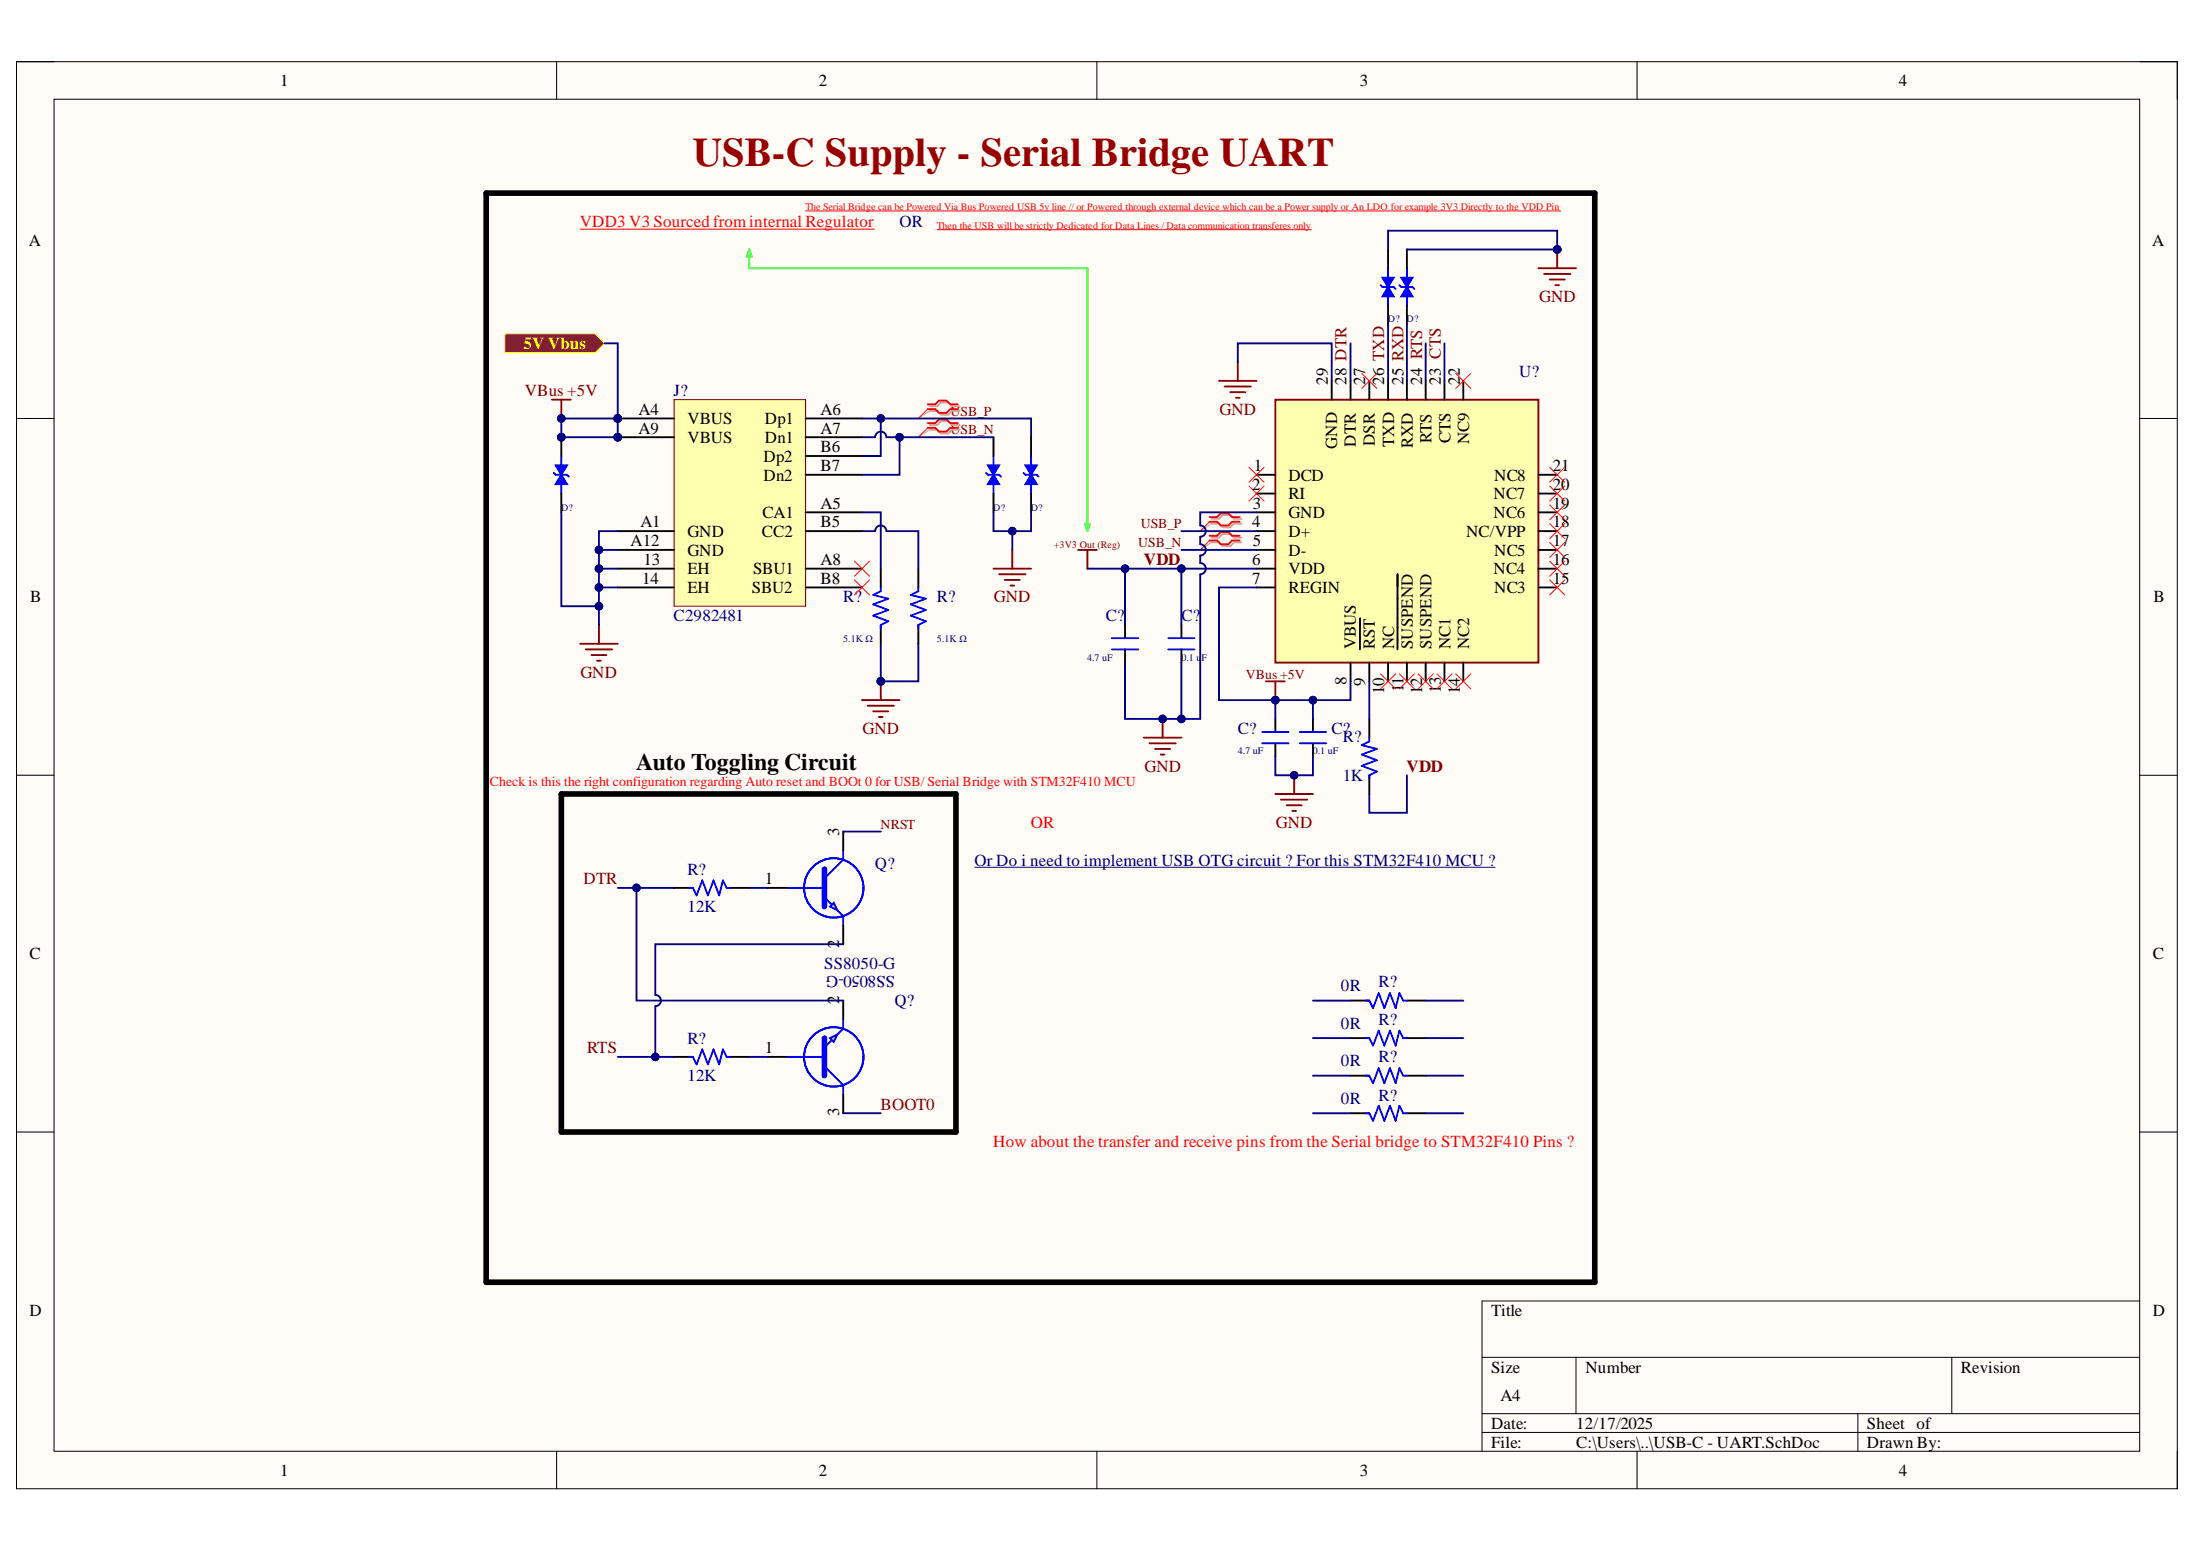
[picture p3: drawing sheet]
<svg xmlns="http://www.w3.org/2000/svg" width="297mm" height="210mm" viewBox="0 0 297 210" stroke-linecap="round" stroke-linejoin="round" font-family="sans-serif">
<path d="M2.2 8.4h292.4v193.1h-292.4z" fill-rule="evenodd" fill="#fffcf8"/>
<path d="M2.2 8.4h292.4v193.1h-292.4z" fill="none" stroke="#000" stroke-width=".14"/>
<path d="M7.3 13.4h282.3v183h-282.3z" fill-rule="evenodd" fill="#fffcf8"/>
<g fill="none" stroke="#000" stroke-width=".14">
<path d="M2.2 8.3h5.1M7.3 13.4h282.3v183h-282.3zM75.3 8.3v5.1M148.4 8.3v5.1M221.5 8.4v5M289.6 8.4h5v5M2.2 56.6h5.1M289.6 56.6h5M2.2 104.9h5.1M289.6 104.9h5M2.2 153.2h5.1M289.6 153.2h5"/>
<path d="M289.6 176.1h-89v20.3M75.3 196.4v5.1M148.4 196.4v5.1M200.6 183.7h89M200.6 191.3h89M200.6 193.9h89M213.3 183.7v7.6M221.5 196.4v5.1M251.4 191.3v5.1M264.1 183.7v7.6M294.6 196.4v5.1"/>
</g>
<path d="M91.2 54.1h17.8v27.9h-17.8z" fill-rule="evenodd" fill="#ffffb0"/>
<path d="M91.2 54.1h17.8v27.9h-17.8z" fill="none" stroke="#800000" stroke-width=".14"/>
<g fill="none" stroke="#000" stroke-width=".25">
<path d="M83.6 56.6h7.6M83.6 59.2h7.6M109 56.6h7.6M109 59.2h7.6M83.6 79.5h7.6M83.6 77h7.6M83.6 74.4h7.6M83.6 71.9h7.6M109 79.5h7.6M109 77h7.6M109 71.9h7.6M109 69.3h7.6"/>
<path d="M109 64.3h7.6M109 61.7h7.6"/>
</g>
<path d="M74.7 54.1h2.5M76 54.1v2.5M78.5 87.1h5.1M79.3 87.9h3.5M80 88.6h2.1M80.8 89.4h.5M81.1 84.6v2.5" fill="none" stroke="#800000" stroke-width=".25"/>
<circle cx="76" cy="56.6" r=".51" fill="#000080"/>
<circle cx="76" cy="56.6" r=".51" fill="none" stroke="#000080" stroke-width=".14"/>
<path d="M172.6 54.1h35.6v35.6h-35.6z" fill-rule="evenodd" fill="#ffffb0"/>
<path d="M172.6 54.1h35.6v35.6h-35.6zM116.6 94.7h5.1M117.4 95.5h3.6M118.2 96.3h2M118.9 97h.5M119.2 92.2v2.5" fill="none" stroke="#800000" stroke-width=".25"/>
<g fill="none" stroke="#000" stroke-width=".25">
<path d="M180.2 51.5v2.6M182.8 51.5v2.6M185.3 51.5v2.6M187.8 51.5v2.6M190.4 51.5v2.6M192.9 51.5v2.6M195.5 51.5v2.6M198 51.5v2.6M119.2 77v2.5M124.3 77v2.5M170 64.3h2.6M170 66.8h2.6"/>
<path d="M170 69.3h2.6M170 71.9h2.6M170 74.4h2.6M170 77h2.6M170 79.5h2.6M189.1 77.7v10.2M208.2 64.3h2.5M208.2 66.8h2.5M208.2 71.9h2.5M208.2 74.4h2.5M208.2 77h2.5M208.2 79.5h2.5"/>
<path d="M208.2 69.3h2.5M182.8 89.7v2.5M184 83.7v4.2M185.3 89.7v2.5M187.8 89.7v2.5M190.4 89.7v2.5M192.9 89.7v2.5M195.5 89.7v2.5M198 89.7v2.5"/>
</g>
<path d="M119.2 79.5v.5l-1 .5 2 .5-2 .8 2 .8-2 .7M124.3 79.5v.5l-1 .5 2 .5-2 .8 2 .8-2 .7" fill="none" stroke="#00f" stroke-width=".25"/>
<path d="M115.6 75.9l2.1 2.1M115.6 78.5l2.1 2M117.7 75.9l-2.1 2.1M117.7 78.5l-2.1 2" fill="none" stroke="#f00" stroke-width=".14"/>
<circle cx="119.2" cy="92.2" r=".51" fill="#000080"/>
<circle cx="119.2" cy="92.2" r=".51" fill="none" stroke="#000080" stroke-width=".14"/>
<g fill="none" stroke="#f00" stroke-width=".14">
<path d="M197 50.5l2 2.1M199 50.5l-2 2.1M209.7 63.2l2.1 2.1M209.7 65.8l2.1 2M209.7 68.3l2.1 2.1M209.7 70.9l2.1 2M209.7 73.4l2.1 2M209.7 75.9l2.1 2.1M209.7 78.5l2.1 2M211.8 63.2l-2.1 2.1M211.8 65.8l-2.1 2M211.8 68.3l-2.1 2.1"/>
<path d="M211.8 70.9l-2.1 2M211.8 73.4l-2.1 2M211.8 75.9l-2.1 2.1M211.8 78.5l-2.1 2M186.8 91.2l2.1 2M188.9 91.2l-2.1 2M194.5 91.2l2 2M196.5 91.2l-2 2M197 91.2l2 2M199 91.2l-2 2"/>
</g>
<path d="M152.2 84.6v1.8M152.2 87.9v1.8M159.9 84.6v1.8M159.9 87.9v1.8" fill="none" stroke="#000" stroke-width=".25"/>
<path d="M150.5 87.9h3.5M150.5 86.4h3.5M158.1 87.9h3.6M158.1 86.4h3.6" fill="none" stroke="#00f" stroke-width=".25"/>
<path d="M154.8 99.8h5.1M157.3 97.3v2.5M155.6 100.6h3.5M156.3 101.4h2M157.1 102.1h.5" fill="none" stroke="#800000" stroke-width=".25"/>
<circle cx="157.3" cy="97.3" r=".51" fill="#000080"/>
<circle cx="157.3" cy="97.3" r=".51" fill="none" stroke="#000080" stroke-width=".14"/>
<path d="M171.3 92.2h2.6M172.6 92.2v2.5" fill="none" stroke="#800000" stroke-width=".25"/>
<circle cx="172.6" cy="94.7" r=".51" fill="#000080"/>
<circle cx="172.6" cy="94.8" r=".51" fill="none" stroke="#000080" stroke-width=".14"/>
<path d="M145.9 74.4h2.5M147.2 74.4v2.6M172.6 107.5h5.1M173.3 108.2h3.6M174.1 109h2.1M174.9 109.7h.5M175.1 104.9v2.6" fill="none" stroke="#800000" stroke-width=".25"/>
<path d="M172.6 97.3v1.8M177.7 97.3v1.8M172.6 100.6v1.8M177.7 100.6v1.8" fill="none" stroke="#000" stroke-width=".25"/>
<path d="M170.8 99.1h3.6M175.9 99.1h3.6M170.8 100.6h3.6M175.9 100.6h3.6" fill="none" stroke="#00f" stroke-width=".25"/>
<circle cx="175.1" cy="104.9" r=".51" fill="#000080"/>
<circle cx="175.1" cy="104.9" r=".51" fill="none" stroke="#000080" stroke-width=".14"/>
<path d="M184.3 50.5l2 2.1M186.3 50.5l-2 2.1M169 63.2l2.1 2.1M169 65.8l2.1 2M171.1 63.2l-2.1 2.1M171.1 65.8l-2.1 2M189.4 91.2l2 2M191.4 91.2l-2 2M191.9 91.2l2 2M193.9 91.2l-2 2" fill="none" stroke="#f00" stroke-width=".14"/>
<path d="M182.8 135.4h2.5M190.4 135.4h2.5M182.8 140.5h2.5M182.8 145.6h2.5M182.8 150.7h2.5M190.4 140.5h2.5M190.4 145.6h2.5M190.4 150.7h2.5" fill="none" stroke="#000" stroke-width=".25"/>
<g fill="none" stroke="#00f" stroke-width=".25">
<path d="M114.1 115.1v1.3l-2.5 2.5M111.6 121.4l2.5 2.6v1.2M184.8 135.4h.5l.5 1 .8-2 .7 2 .8-2 .8 2 .5-2 .5 1h.5M184.8 140.5h.5l.5 1 .8-2 .7 2 .8-2 .8 2 .5-2 .5 1h.5M184.8 145.6h.5l.5 1 .8-2 .7 2 .8-2 .8 2 .5-2 .5 1h.5M184.8 150.7h.5l.5 1 .8-2.1 .7 2.1 .8-2.1 .8 2.1 .5-2.1 .5 1.1h.5"/>
<circle cx="112.8" cy="120.2" r="4"/>
</g>
<path d="M111.6 117.6v5.1" fill="none" stroke="#00f" stroke-width=".76"/>
<path d="M112.3 122.7l.5-.5 .5 1z" fill="#c0c0c0"/>
<g fill="none" stroke="#00f" stroke-width=".25">
<path d="M93.3 120.2h.5l.5 1 .7-2.1 .8 2.1 .8-2.1 .7 2.1 .5-2.1 .5 1.1h.6M106.5 120.2h5.1M112.3 122.7l.5-.5 .5 1zM114.1 138v1.2l-2.5 2.6M93.3 143h.5l.5 1 .7-2 .8 2 .8-2 .7 2 .5-2 .5 1h.6M111.6 144.3l2.5 2.5v1.3"/>
<circle cx="112.8" cy="143" r="4"/>
</g>
<path d="M114.1 112.5v2.6M91.2 120.2h2.6M98.9 120.2h2.5M103.9 120.2h2.6M114.1 125.2v2.6M91.2 143h2.6M98.9 143h2.5" fill="none" stroke="#000" stroke-width=".25"/>
<path d="M111.6 140.5v5.1" fill="none" stroke="#00f" stroke-width=".76"/>
<path d="M112.3 140.5l1-.5-.5 1z" fill="#c0c0c0"/>
<path d="M138.5 64l.3 .3h1.5l.3 .2M139.5 61.7v1.3M139.5 65.5v1.3M106.5 143h5.1M112.3 140.5l1-.5-.5 1z" fill="none" stroke="#00f" stroke-width=".25"/>
<path d="M114.1 135.4v2.6M103.9 143h2.6M114.1 148.1v2.6" fill="none" stroke="#000" stroke-width=".25"/>
<path d="M139.5 64.3l.8 1.2h-1.5z" fill="#00f"/>
<path d="M139.5 64.3l.8 1.2h-1.5z" fill="none" stroke="#00f" stroke-width=".25"/>
<path d="M138.8 63h1.5l-.8 1.3z" fill="#00f"/>
<path d="M133.4 64l.3 .3h1.5l.3 .2M134.4 61.7v1.3M134.4 65.5v1.3M138.8 63h1.5l-.8 1.3z" fill="none" stroke="#00f" stroke-width=".25"/>
<path d="M139.5 59.2v2.5M139.5 66.8v2.5" fill="none" stroke="#000" stroke-width=".25"/>
<path d="M134.4 64.3l.8 1.2h-1.5z" fill="#00f"/>
<path d="M134.4 64.3l.8 1.2h-1.5z" fill="none" stroke="#00f" stroke-width=".25"/>
<path d="M133.7 63h1.5l-.8 1.3z" fill="#00f"/>
<path d="M74.9 64l.3 .3h1.5l.3 .2M76 61.7v1.3M76 65.5v1.3M133.7 63h1.5l-.8 1.3z" fill="none" stroke="#00f" stroke-width=".25"/>
<path d="M134.4 59.2v2.5M134.4 66.8v2.5" fill="none" stroke="#000" stroke-width=".25"/>
<path d="M134.4 77h5.1M135.2 77.7h3.6M136 78.5h2M136.7 79.2h.5M137 74.4v2.6" fill="none" stroke="#800000" stroke-width=".25"/>
<path d="M76 64.3l.7 1.2h-1.5z" fill="#00f"/>
<path d="M76 64.3l.7 1.2h-1.5z" fill="none" stroke="#00f" stroke-width=".25"/>
<path d="M75.2 63h1.5l-.7 1.3z" fill="#00f"/>
<path d="M75.2 63h1.5l-.7 1.3z" fill="none" stroke="#00f" stroke-width=".25"/>
<path d="M76 66.8v2.5" fill="none" stroke="#000" stroke-width=".25"/>
<path d="M125.8 55h1l.5-.5h1l.6 .5h1M125.8 55.6h1l.5 .5h1l.6-.5h1M125.8 57.5h1l.5-.5h1l.6 .5h1M125.8 58.2h1l.5 .5h1l.6-.5h1M163.9 70.2h1.1l.5-.5h1l.5 .5h1M163.9 70.9h1.1l.5 .5h1l.5-.5h1M163.9 72.8h1.1l.5-.5h1l.5 .5h1M163.9 73.4h1.1l.5 .5h1l.5-.5h1" fill="none" stroke="#d0a19e" stroke-width=".25"/>
<path d="M125.8 55.6l-1.5 1M125.8 58.2l-1.5 1M163.9 70.9l-1.5 1M163.9 73.4l-1.5 1" fill="none" stroke="#d0a19e" stroke-width=".14"/>
<path d="M125.5 54.7h1.1l.5-.5h1l.5 .5h1M125.5 55.4h1.1l.5 .5h1l.5-.5h1M125.5 57.3h1.1l.5-.5h1l.5 .5h1M125.5 57.9h1.1l.5 .5h1l.5-.5h1M163.7 70h1l.5-.5h1l.5 .5h1.1M163.7 70.6h1l.5 .5h1l.5-.5h1.1M163.7 72.5h1l.5-.5h1l.5 .5h1.1M163.7 73.1h1l.5 .6h1l.5-.6h1.1" fill="none" stroke="#f00" stroke-width=".25"/>
<path d="M125.5 55.4l-1.2 1.2M125.5 57.9l-1.2 1.3M163.7 70.6l-1.3 1.3M163.7 73.1l-1.3 1.3" fill="none" stroke="#f00" stroke-width=".14"/>
<path d="M165 51.5h5M165.7 52.3h3.6M166.5 53.1h2M167.2 53.8h.6M167.5 49v2.5" fill="none" stroke="#800000" stroke-width=".25"/>
<path d="M65.8 26.1h150v147.4h-150z" fill="none" stroke="#000" stroke-width=".76"/>
<path d="M68.3 45.2h12.3l1.2 1.3-1.2 1.2h-12.3z" fill-rule="evenodd" fill="#741b47"/>
<path d="M68.3 45.2h12.3l1.2 1.3-1.2 1.2h-12.3z" fill="none" stroke="#ff0" stroke-width=".14"/>
<path d="M78.5 31h39.8M109 28.5h102.2M126.8 31.1h50.6" fill="none" stroke="#f00" stroke-width=".14"/>
<path d="M101.4 33.8v2.5h45.8v35.6M101.4 33.8l-.3 1M101.4 33.8l.3 1M146.8 70.9l.4 1M147.5 70.9l-.3 1" fill="none" stroke="#0f0" stroke-width=".25"/>
<path d="M185.3 97.3v2.5" fill="none" stroke="#000" stroke-width=".25"/>
<path d="M186.8 38.6l.3 .2h1.5l.3 .3M187.8 36.3v1.3M187.8 40.1v1.3M185.3 99.8v.5l-1 .6 2 .5-2 .7 2 .8-2 .7" fill="none" stroke="#00f" stroke-width=".25"/>
<path d="M76 107.5h53.4v45.7h-53.4z" fill="none" stroke="#000" stroke-width=".76"/>
<path d="M187.8 38.8l.8 1.3h-1.5z" fill="#00f"/>
<path d="M187.8 38.8l.8 1.3h-1.5z" fill="none" stroke="#00f" stroke-width=".25"/>
<path d="M187.1 37.6h1.5l-.8 1.2z" fill="#00f"/>
<path d="M187.1 37.6h1.5l-.8 1.2zM189.4 38.6l.2 .2h1.6l.2 .3M190.4 36.3v1.3M190.4 40.1v1.3" fill="none" stroke="#00f" stroke-width=".25"/>
<path d="M187.8 33.8v2.5M187.8 41.4v2.5" fill="none" stroke="#000" stroke-width=".25"/>
<path d="M190.4 38.8l.8 1.3h-1.6z" fill="#00f"/>
<path d="M190.4 38.8l.8 1.3h-1.6z" fill="none" stroke="#00f" stroke-width=".25"/>
<path d="M189.6 37.6h1.6l-.8 1.2z" fill="#00f"/>
<path d="M189.6 37.6h1.6l-.8 1.2z" fill="none" stroke="#00f" stroke-width=".25"/>
<path d="M190.4 33.8v2.5M190.4 41.4v2.5" fill="none" stroke="#000" stroke-width=".25"/>
<path d="M208.2 36.3h5.1M208.9 37.1h3.6M209.7 37.8h2.1M210.5 38.6h.5M210.7 33.8v2.5" fill="none" stroke="#800000" stroke-width=".25"/>
<circle cx="210.7" cy="33.8" r=".51" fill="#000080"/>
<g fill="none" stroke="#000080" stroke-width=".14">
<path d="M131.9 117.4h70.4"/>
<circle cx="210.7" cy="33.8" r=".51"/>
</g>
<path d="M124.3 87.1v5.1h-5.1" fill="none" stroke="#000080" stroke-width=".25"/>
<circle cx="119.2" cy="92.2" r=".51" fill="#000080"/>
<circle cx="119.2" cy="92.2" r=".51" fill="none" stroke="#000080" stroke-width=".14"/>
<path d="M182.8 46.5v5M192.9 46.5v5M195.5 46.5v5M114.1 112.5h5.1M86.1 120.2v15.2h28M101.4 120.2h2.5M101.4 143h2.5M114.1 150.7h5.1" fill="none" stroke="#000080" stroke-width=".25"/>
<circle cx="86.1" cy="120.2" r=".51" fill="#000080"/>
<circle cx="86.1" cy="120.2" r=".51" fill="none" stroke="#000080" stroke-width=".14"/>
<path d="M114.1 127.8h-25.4v6.8a.76 .76 0 0 1 .7 .8 .76 .76 0 0 1-.7 .8v6.8" fill="none" stroke="#000080" stroke-width=".25"/>
<circle cx="88.7" cy="143" r=".51" fill="#000080"/>
<circle cx="88.7" cy="143" r=".51" fill="none" stroke="#000080" stroke-width=".14"/>
<path d="M83.6 143h7.6" fill="none" stroke="#000080" stroke-width=".25"/>
<circle cx="88.7" cy="143" r=".51" fill="#000080"/>
<circle cx="88.7" cy="143" r=".51" fill="none" stroke="#000080" stroke-width=".14"/>
<path d="M83.6 120.2h7.6" fill="none" stroke="#000080" stroke-width=".25"/>
<circle cx="86.1" cy="120.2" r=".51" fill="#000080"/>
<circle cx="86.1" cy="120.2" r=".51" fill="none" stroke="#000080" stroke-width=".14"/>
<path d="M116.6 56.6h2.6v5.1h-2.6M192.9 135.4h5.1M177.7 140.5h5.1M177.7 145.6h5.1M177.7 150.7h5.1M192.9 145.6h5.1M192.9 150.7h5.1" fill="none" stroke="#000080" stroke-width=".25"/>
<circle cx="119.2" cy="56.6" r=".51" fill="#000080"/>
<circle cx="119.2" cy="56.6" r=".51" fill="none" stroke="#000080" stroke-width=".14"/>
<path d="M119.2 56.6h20.3v2.6" fill="none" stroke="#000080" stroke-width=".25"/>
<circle cx="119.2" cy="56.6" r=".51" fill="#000080"/>
<circle cx="119.2" cy="56.6" r=".51" fill="none" stroke="#000080" stroke-width=".14"/>
<path d="M121.7 59.2v5.1h-5.1" fill="none" stroke="#000080" stroke-width=".25"/>
<circle cx="121.7" cy="59.2" r=".51" fill="#000080"/>
<circle cx="121.7" cy="59.2" r=".51" fill="none" stroke="#000080" stroke-width=".14"/>
<path d="M81.1 74.4h2.5" fill="none" stroke="#000080" stroke-width=".25"/>
<circle cx="81.1" cy="74.4" r=".51" fill="#000080"/>
<circle cx="81.1" cy="74.4" r=".51" fill="none" stroke="#000080" stroke-width=".14"/>
<path d="M81.1 77h2.5" fill="none" stroke="#000080" stroke-width=".25"/>
<circle cx="81.1" cy="77" r=".51" fill="#000080"/>
<circle cx="81.1" cy="77" r=".51" fill="none" stroke="#000080" stroke-width=".14"/>
<path d="M81.1 79.5h2.5" fill="none" stroke="#000080" stroke-width=".25"/>
<circle cx="81.1" cy="79.5" r=".51" fill="#000080"/>
<circle cx="81.1" cy="79.5" r=".51" fill="none" stroke="#000080" stroke-width=".14"/>
<path d="M116.6 59.2h1.8a.76 .76 0 0 1 .8-.8 .76 .76 0 0 1 .8 .8h14.4M177.7 135.4h5.1M192.9 140.5h5.1" fill="none" stroke="#000080" stroke-width=".25"/>
<circle cx="121.7" cy="59.2" r=".51" fill="#000080"/>
<circle cx="121.7" cy="59.2" r=".51" fill="none" stroke="#000080" stroke-width=".14"/>
<path d="M172.6 102.4v2.5h5.1v-2.5" fill="none" stroke="#000080" stroke-width=".25"/>
<circle cx="175.1" cy="104.9" r=".51" fill="#000080"/>
<circle cx="175.1" cy="104.9" r=".51" fill="none" stroke="#000080" stroke-width=".14"/>
<path d="M172.6 97.3v-2.6h5.1v2.6" fill="none" stroke="#000080" stroke-width=".25"/>
<circle cx="172.6" cy="94.7" r=".51" fill="#000080"/>
<circle cx="172.6" cy="94.8" r=".51" fill="none" stroke="#000080" stroke-width=".14"/>
<circle cx="177.7" cy="94.8" r=".51" fill="#000080"/>
<circle cx="177.7" cy="94.8" r=".51" fill="none" stroke="#000080" stroke-width=".14"/>
<path d="M182.8 92.2v2.5h-5.1" fill="none" stroke="#000080" stroke-width=".25"/>
<circle cx="177.7" cy="94.8" r=".51" fill="#000080"/>
<circle cx="177.7" cy="94.8" r=".51" fill="none" stroke="#000080" stroke-width=".14"/>
<path d="M83.6 71.9h-2.5v12.7" fill="none" stroke="#000080" stroke-width=".25"/>
<circle cx="81.1" cy="74.4" r=".51" fill="#000080"/>
<circle cx="81.1" cy="74.4" r=".51" fill="none" stroke="#000080" stroke-width=".14"/>
<circle cx="81.1" cy="77" r=".51" fill="#000080"/>
<circle cx="81.1" cy="77" r=".51" fill="none" stroke="#000080" stroke-width=".14"/>
<circle cx="81.1" cy="79.5" r=".51" fill="#000080"/>
<circle cx="81.1" cy="79.5" r=".51" fill="none" stroke="#000080" stroke-width=".14"/>
<circle cx="81.1" cy="82" r=".51" fill="#000080"/>
<circle cx="81.1" cy="82" r=".51" fill="none" stroke="#000080" stroke-width=".14"/>
<path d="M159.9 77v7.6" fill="none" stroke="#000080" stroke-width=".25"/>
<circle cx="159.9" cy="77" r=".51" fill="#000080"/>
<circle cx="159.9" cy="77" r=".51" fill="none" stroke="#000080" stroke-width=".14"/>
<path d="M152.2 89.7v7.6h7.7v-7.6" fill="none" stroke="#000080" stroke-width=".25"/>
<circle cx="157.3" cy="97.3" r=".51" fill="#000080"/>
<circle cx="157.3" cy="97.3" r=".51" fill="none" stroke="#000080" stroke-width=".14"/>
<circle cx="159.9" cy="97.3" r=".51" fill="#000080"/>
<circle cx="159.9" cy="97.3" r=".51" fill="none" stroke="#000080" stroke-width=".14"/>
<path d="M76 69.3v12.7h5.1M116.6 69.3h2.6v7.7M116.6 71.9h1.8a.76 .76 0 0 1 .8-.8 .76 .76 0 0 1 .8 .8h4.3v5.1" fill="none" stroke="#000080" stroke-width=".25"/>
<circle cx="81.1" cy="82" r=".51" fill="#000080"/>
<circle cx="81.1" cy="82" r=".51" fill="none" stroke="#000080" stroke-width=".14"/>
<path d="M139.5 69.3v2.6h-2.5v2.5" fill="none" stroke="#000080" stroke-width=".25"/>
<circle cx="137" cy="71.9" r=".51" fill="#000080"/>
<circle cx="137" cy="71.9" r=".51" fill="none" stroke="#000080" stroke-width=".14"/>
<path d="M134.4 69.3v2.6h2.6M159.9 71.9h10.1M159.9 74.4h10.1" fill="none" stroke="#000080" stroke-width=".25"/>
<circle cx="137" cy="71.9" r=".51" fill="#000080"/>
<circle cx="137" cy="71.9" r=".51" fill="none" stroke="#000080" stroke-width=".14"/>
<path d="M167.5 49v-2.5h12.7v5M187.8 43.9v7.6M190.4 43.9v7.6M119.2 87.1v5.1" fill="none" stroke="#000080" stroke-width=".25"/>
<circle cx="119.2" cy="92.2" r=".51" fill="#000080"/>
<circle cx="119.2" cy="92.2" r=".51" fill="none" stroke="#000080" stroke-width=".14"/>
<path d="M83.6 56.6h-7.6v2.6h7.6" fill="none" stroke="#000080" stroke-width=".25"/>
<circle cx="76" cy="56.6" r=".51" fill="#000080"/>
<circle cx="76" cy="56.6" r=".51" fill="none" stroke="#000080" stroke-width=".14"/>
<path d="M147.2 77h22.8" fill="none" stroke="#000080" stroke-width=".25"/>
<circle cx="152.2" cy="77" r=".51" fill="#000080"/>
<circle cx="152.2" cy="77" r=".51" fill="none" stroke="#000080" stroke-width=".14"/>
<circle cx="159.9" cy="77" r=".51" fill="#000080"/>
<circle cx="159.9" cy="77" r=".51" fill="none" stroke="#000080" stroke-width=".14"/>
<path d="M152.2 77v7.6" fill="none" stroke="#000080" stroke-width=".25"/>
<circle cx="152.2" cy="77" r=".51" fill="#000080"/>
<circle cx="152.2" cy="77" r=".51" fill="none" stroke="#000080" stroke-width=".14"/>
<path d="M81.8 46.5h1.8v12.7M170 69.3h-7.6v1.8a.76 .76 0 0 1 .8 .8 .76 .76 0 0 1-.8 .7v1.1a.76 .76 0 0 1 .8 .7 .76 .76 0 0 1-.8 .8v1a.76 .76 0 0 1 .8 .8 .76 .76 0 0 1-.8 .7v19.6h-2.5" fill="none" stroke="#000080" stroke-width=".25"/>
<circle cx="159.9" cy="97.3" r=".51" fill="#000080"/>
<circle cx="159.9" cy="97.3" r=".51" fill="none" stroke="#000080" stroke-width=".14"/>
<path d="M170 79.5h-5v15.2h7.6M185.3 92.2v5.1M190.4 104.9v5.1h-5.1v-2.5" fill="none" stroke="#000080" stroke-width=".25"/>
<circle cx="172.6" cy="94.7" r=".51" fill="#000080"/>
<circle cx="172.6" cy="94.8" r=".51" fill="none" stroke="#000080" stroke-width=".14"/>
<path d="M187.8 33.8v-2.6h22.9v2.6" fill="none" stroke="#000080" stroke-width=".25"/>
<circle cx="210.7" cy="33.8" r=".51" fill="#000080"/>
<circle cx="210.7" cy="33.8" r=".51" fill="none" stroke="#000080" stroke-width=".14"/>
<path d="M190.4 33.8h20.3" fill="none" stroke="#000080" stroke-width=".25"/>
<circle cx="210.7" cy="33.8" r=".51" fill="#000080"/>
<circle cx="210.7" cy="33.8" r=".51" fill="none" stroke="#000080" stroke-width=".14"/>
<text font-size="5.5" fill="#980000" x="93.8" y="22.4">USB-C Supply - Serial Bridge UART</text>
<text font-size="3.5" fill="#000080" x="75.1" y="61">PID?02</text>
<g font-size="3.5" fill="#00f">
<text x="118.5" y="86.4">PIR?01</text>
<text x="123.5" y="86.4">PIR?01</text>
<text x="184.5" y="106.9">PIR?01</text>
</g>
<text font-size="3.2" x="86.1" y="104.2">Auto Toggling Circuit</text>
<g font-size="2.3">
<text x="37.9" y="11.7">1</text>
<text x="110.8" y="11.7">2</text>
<text x="184" y="11.7">3</text>
<text x="257" y="11.7">4</text>
<text x="3.9" y="33.3">A</text>
<text x="291.2" y="33.3">A</text>
<text x="179.7" y="52.1" transform="rotate(-90 179.7 52.1)">29</text>
<text x="182.2" y="52.1" transform="rotate(-90 182.2 52.1)">28 DTR</text>
<text x="184.8" y="52.1" transform="rotate(-90 184.8 52.1)">27</text>
<text x="187.3" y="52.1" transform="rotate(-90 187.3 52.1)">26 TXD</text>
<text x="189.9" y="52.1" transform="rotate(-90 189.9 52.1)">25 RXD</text>
<text x="192.5" y="52.1" transform="rotate(-90 192.5 52.1)">24 RTS</text>
<text x="195" y="52.1" transform="rotate(-90 195 52.1)">23 CTS</text>
<text x="197.5" y="52.1" transform="rotate(-90 197.5 52.1)">22</text>
<text x="86.4" y="56.2">A4</text>
<text x="86.4" y="58.7">A9</text>
<text x="93" y="57.4">VBUS</text>
<text x="93" y="60">VBUS</text>
<text x="103.5" y="60">Dn1</text>
<text x="103.5" y="57.4">Dp1</text>
<text x="111" y="58.7">A7</text>
<text x="111" y="56.2">A6</text>
<text x="193.7" y="60" transform="rotate(-90 193.7 60)">RTS</text>
<text x="196.3" y="60" transform="rotate(-90 196.3 60)">CTS</text>
<text x="103.3" y="65">Dn2</text>
<text x="103.3" y="62.5">Dp2</text>
<text x="111" y="63.8">B7</text>
<text x="111" y="61.2">B6</text>
<text x="169.7" y="63.8">1</text>
<text x="174.4" y="65">DCD</text>
<text x="181" y="60.7" transform="rotate(-90 181 60.7)">GND</text>
<text x="183.5" y="60.5" transform="rotate(-90 183.5 60.5)">DTR</text>
<text x="186" y="60.4" transform="rotate(-90 186 60.4)">DSR</text>
<text x="188.7" y="60.5" transform="rotate(-90 188.7 60.5)">TXD</text>
<text x="191.2" y="60.6" transform="rotate(-90 191.2 60.6)">RXD</text>
<text x="198.8" y="60.1" transform="rotate(-90 198.8 60.1)">NC9</text>
<text x="202.2" y="65">NC8</text>
<text x="210.2" y="63.8">21</text>
<text x="86.7" y="71.4">A1</text>
<text x="103.2" y="70.1">CA1</text>
<text x="111" y="71.4">B5</text>
<text x="111" y="68.8">A5</text>
<text x="169.4" y="66.3">2</text>
<text x="169.4" y="71.4">4</text>
<text x="169.5" y="68.8">3</text>
<text x="174.4" y="67.6">RI</text>
<text x="174.4" y="70.1">GND</text>
<text x="202.1" y="67.6">NC7</text>
<text x="202.1" y="70.1">NC6</text>
<text x="210.2" y="66.3">20</text>
<text x="210.2" y="68.8">19</text>
<text x="210.2" y="71.4">18</text>
<text x="85.3" y="73.9">A12</text>
<text x="87.1" y="76.5">13</text>
<text x="93" y="77.7">EH</text>
<text x="93" y="75.2">GND</text>
<text x="93" y="72.7">GND</text>
<text x="101.9" y="77.7">SBU1</text>
<text x="103.1" y="72.7">CC2</text>
<text x="111" y="76.5">A8</text>
<text x="169.4" y="76.5">6</text>
<text x="169.5" y="73.9">5</text>
<text x="174.4" y="72.7">D+</text>
<text x="174.4" y="75.2">D-</text>
<text x="174.4" y="77.7">VDD</text>
<text x="198.4" y="72.7">NC/VPP</text>
<text x="202.1" y="77.7">NC4</text>
<text x="202.2" y="75.2">NC5</text>
<text x="210.2" y="73.9">17</text>
<text x="210.2" y="76.5">16</text>
<text x="4.1" y="81.5">B</text>
<text x="86.9" y="79">14</text>
<text x="93" y="80.3">EH</text>
<text x="101.7" y="80.3">SBU2</text>
<text x="111" y="79">B8</text>
<text x="169.4" y="79">7</text>
<text x="174.4" y="80.3">REGIN</text>
<text x="202.2" y="80.3">NC3</text>
<text x="210.2" y="79">15</text>
<text x="291.4" y="81.5">B</text>
<text x="183.5" y="87.9" transform="rotate(-90 183.5 87.9)">VBUS</text>
<text x="186" y="87.9" transform="rotate(-90 186 87.9)">RST</text>
<text x="188.7" y="87.9" transform="rotate(-90 188.7 87.9)">NC</text>
<text x="191.2" y="87.9" transform="rotate(-90 191.2 87.9)">SUSPEND</text>
<text x="193.7" y="87.9" transform="rotate(-90 193.7 87.9)">SUSPEND</text>
<text x="196.3" y="87.9" transform="rotate(-90 196.3 87.9)">NC1</text>
<text x="198.8" y="87.9" transform="rotate(-90 198.8 87.9)">NC2</text>
<text x="182.2" y="92.7" transform="rotate(-90 182.2 92.7)">8</text>
<text x="184.8" y="92.8" transform="rotate(-90 184.8 92.8)">9</text>
<text x="187.3" y="93.9" transform="rotate(-90 187.3 93.9)">10</text>
<text x="189.9" y="93.7" transform="rotate(-90 189.9 93.7)">11</text>
<text x="192.5" y="93.9" transform="rotate(-90 192.5 93.9)">12</text>
<text x="195" y="93.8" transform="rotate(-90 195 93.8)">13</text>
<text x="197.5" y="93.9" transform="rotate(-90 197.5 93.9)">14</text>
<text x="113.6" y="113.1" transform="rotate(-90 113.6 113.1)">3</text>
<text x="103.5" y="119.7">1</text>
<text x="4" y="129.8">C</text>
<text x="113.6" y="128.3" transform="rotate(-90 113.6 128.3)">2</text>
<text x="291.3" y="129.8">C</text>
<text x="113.6" y="135.9" transform="rotate(-90 113.6 135.9)">2</text>
<text x="103.5" y="142.5">1</text>
<text x="113.6" y="151.1" transform="rotate(-90 113.6 151.1)">3</text>
<text x="4" y="178.1">D</text>
<text x="201.8" y="178.1">Title</text>
<text x="291.3" y="178.1">D</text>
<text x="201.8" y="185.7">Size</text>
<text x="214.6" y="185.7">Number</text>
<text x="265.3" y="185.7">Revision</text>
<text x="203" y="189.6">A4</text>
<text x="201.8" y="193.4">Date:</text>
<text x="201.8" y="195.9">File:</text>
<text x="213.3" y="193.4">12/17/2025</text>
<text x="213.3" y="195.9">C:\Users\..\USB-C - UART.SchDoc</text>
<text x="252.6" y="193.4">Sheet of</text>
<text x="252.6" y="195.9">Drawn By:</text>
<text x="37.9" y="199.7">1</text>
<text x="110.8" y="199.7">2</text>
<text x="184" y="199.7">3</text>
<text x="257" y="199.7">4</text>
</g>
<g font-size="2.3" fill="#f00">
<text x="78.5" y="30.8">VDD3 V3 Sourced from internal Regulator</text>
<text x="139.5" y="112.1">OR</text>
<text x="134.4" y="155.3">How about the transfer and receive pins from the Serial bridge to STM32F410 Pins ?</text>
</g>
<g font-size="2.3" fill="#000080">
<text x="121.7" y="30.8">OR</text>
<text x="91.2" y="53.6">J?</text>
<text x="205.6" y="51.1">U?</text>
<text x="114.1" y="81.5">R?</text>
<text x="126.8" y="81.5">R?</text>
<text x="91.2" y="84.1">C2982481</text>
<text x="149.6" y="84.1">C?</text>
<text x="159.9" y="84.1">C?</text>
<text x="167.5" y="99.4">C?</text>
<text x="180.2" y="99.4">C?</text>
<text x="181.7" y="100.4">R?</text>
<text x="181.7" y="105.7">1K</text>
<text x="93" y="118.4">R?</text>
<text x="118.4" y="117.7">Q?</text>
<text x="131.9" y="117.1">Or Do i need to implement USB OTG circuit ? For this STM32F410 MCU ?</text>
<text x="93" y="123.5">12K</text>
<text x="111.6" y="131.1">SS8050-G</text>
<text x="121" y="136.2">Q?</text>
<text x="121.1" y="132.1" transform="rotate(-180 121.1 132.1)">SS8050-G</text>
<text x="181.5" y="134.1">0R</text>
<text x="186.5" y="133.6">R?</text>
<text x="93" y="141.3">R?</text>
<text x="181.5" y="139.2">0R</text>
<text x="186.5" y="138.7">R?</text>
<text x="186.5" y="143.8">R?</text>
<text x="93" y="146.3">12K</text>
<text x="181.5" y="144.3">0R</text>
<text x="181.5" y="149.5">0R</text>
<text x="186.5" y="148.9">R?</text>
</g>
<g font-size="2.3" fill="#800000">
<text x="208.3" y="40.9">GND</text>
<text x="71" y="53.6">VBus +5V</text>
<text x="165" y="56.2">GND</text>
<text x="154.8" y="76.5">VDD</text>
<text x="134.5" y="81.5">GND</text>
<text x="78.5" y="91.8">GND</text>
<text x="116.7" y="99.4">GND</text>
<text x="154.9" y="104.5">GND</text>
<text x="190.3" y="104.5">VDD</text>
<text x="172.7" y="112.1">GND</text>
<text x="79" y="119.7">DTR</text>
<text x="79.5" y="142.5">RTS</text>
<text x="119.2" y="150.2">BOOT0</text>
</g>
<text font-size="2.3" fill="#ff0" x="70.8" y="47.3">5V Vbus</text>
<g font-size="1.9" fill="#800000">
<text x="128.6" y="56.2">USB_P</text>
<text x="128.6" y="58.8">USB_N</text>
<text x="154.4" y="71.5">USB_P</text>
<text x="154" y="74">USB_N</text>
<text x="168.6" y="91.9">VBus +5V</text>
<text x="119.2" y="112.2">NRST</text>
</g>
<text font-size="1.9" fill="#f00" x="66.3" y="106.3">Check is this the right configuration regarding Auto reset and BOOt 0 for USB/ Serial Bridge with STM32F410 MCU</text>
<g font-size="1.4" fill="#f00">
<text x="109" y="28.4">The Serial Bridge can be Powered Via Bus Powered USB 5v line // or Powered through external device which can be a Power supply or An LDO for example 3V3 Directly to the VDD Pin</text>
<text x="126.8" y="30.9">Then the USB will be strictly Dedicated for Data Lines / Data communication transferes only</text>
</g>
<g font-size="1.4" fill="#000080">
<text x="187.8" y="43.6">D? D?</text>
<text x="75.9" y="69.1">D?</text>
<text x="134.4" y="69.1">D?</text>
<text x="139.5" y="69.1">D?</text>
<text x="114.1" y="86.9">5.1K Ω</text>
<text x="126.8" y="86.9">5.1K Ω</text>
<text x="147.1" y="89.4">4.7 uF</text>
<text x="159.9" y="89.4">0.1 uF</text>
<text x="167.5" y="102.1">4.7 uF</text>
<text x="177.7" y="102.1">0.1 uF</text>
</g>
<text font-size="1.4" fill="#800000" x="142.6" y="74.2">+3V3 Out (Reg)</text>
<g font-size="1.1" fill="#000080">
<text x="82.9" y="56.8">PIJ?0A4</text>
<text x="82.9" y="59.3">PIJ?0A9</text>
</g>
</svg>
